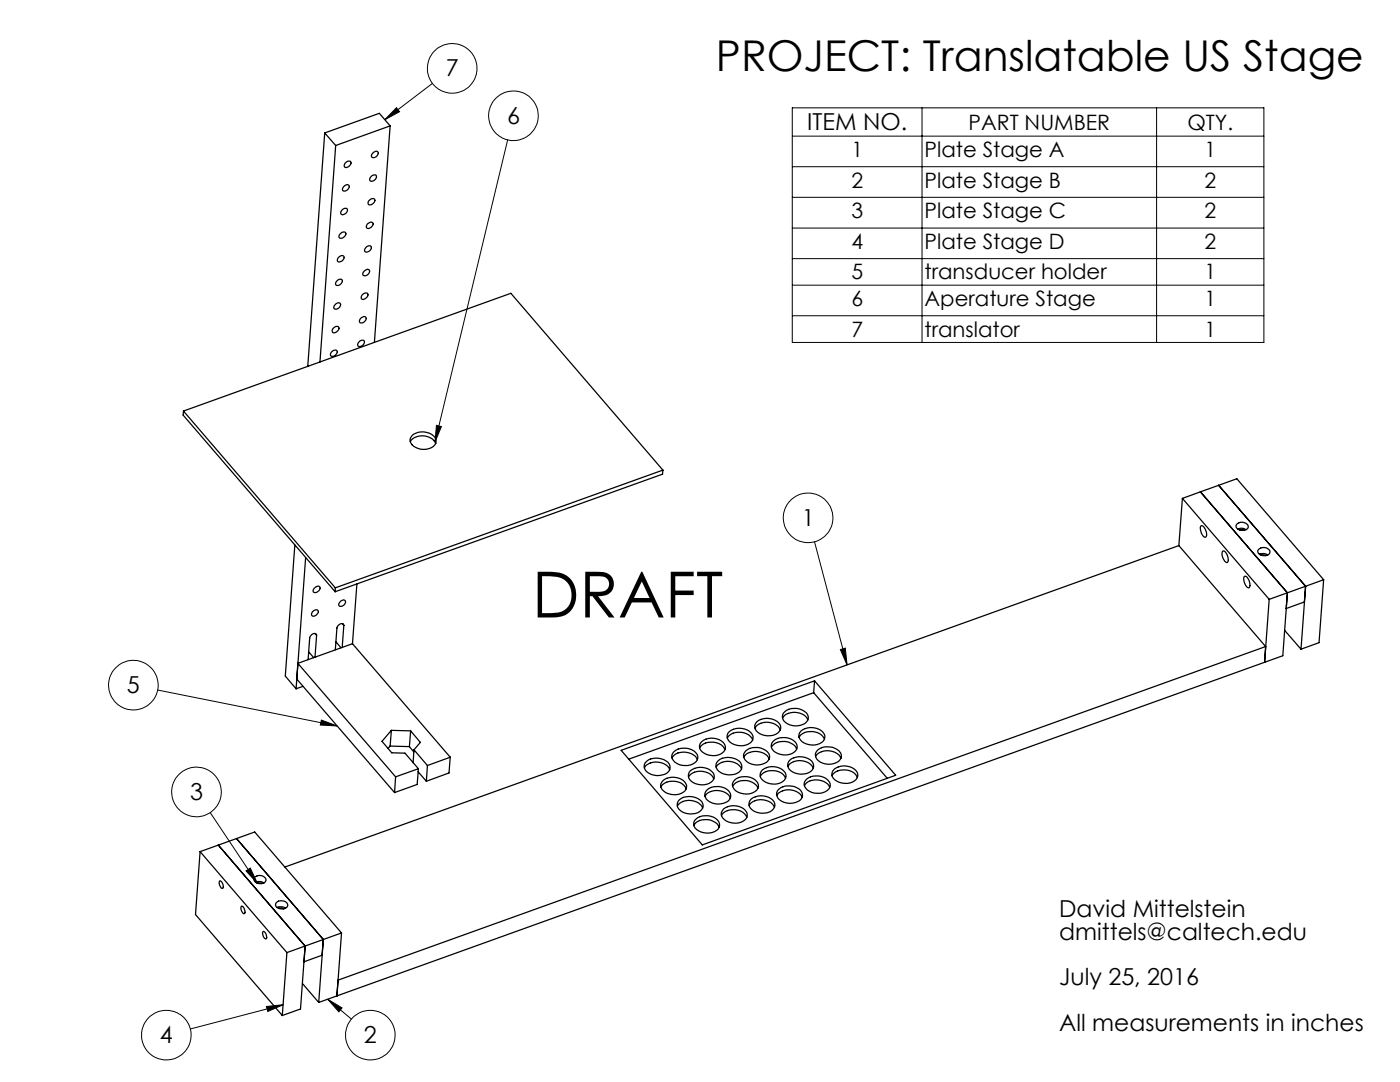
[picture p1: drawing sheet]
<svg xmlns="http://www.w3.org/2000/svg" width="279mm" height="216mm" viewBox="0 0 279 216" stroke-linecap="round" stroke-linejoin="round" font-family="sans-serif">
<g fill="none" stroke="#000" stroke-width=".2">
<path d="M86.3 16.7l-9.5 7.2M79.1 21.5l.6 .8-2.9 1.6zM101.3 27.9l-14.5 60.3M158.1 21.5h94.1v46.8h-94.1zM158.1 33.3h94.1M158.1 39.4h94.1M158.1 27.2h94.1M184 21.5v46.8M230.8 21.5v46.8M158.1 45.5h94.1M158.1 51.6h94.1M158.1 56.9h94.1"/>
<path d="M158.1 63h94.1M87.1 84.9l1 .2-1.3 3.1zM162.6 108.1l6.5 24.6M31.5 137.7l35.8 7.2M167.7 129.6l1-.3 .4 3.4zM64.1 143.7l3.2 1.2-3.4-.2zM41.9 162.1l9.5 14.1M49.1 173.8l.9-.6 1.4 3zM65.4 199.4l2.9 1.7-.7 .8zM65.4 199.4l4.7 3.9M53.2 200.8l3.3-.3-3.1 1.3zM56.5 200.5l-18.5 4.8"/>
<circle cx="90.2" cy="13.6" r="4.9"/>
<circle cx="102.5" cy="23.1" r="4.9"/>
<circle cx="161.3" cy="103.3" r="5"/>
<circle cx="26.6" cy="136.7" r="5"/>
<circle cx="39.2" cy="158" r="5"/>
<circle cx="33.2" cy="206.5" r="4.9"/>
<circle cx="73.9" cy="206.5" r="4.9"/>
</g>
<path d="M79.1 21.5l.6 .8-2.9 1.6zM87.1 84.9l1 .2-1.3 3.1zM53.2 200.8l3.3-.3-3.1 1.3zM167.7 129.6l1-.3 .4 3.4zM65.4 199.4l2.9 1.7-.7 .8zM49.1 173.8l.9-.6 1.4 3zM64.1 143.7l3.2 1.2-3.4-.2z" fill="#000"/>
<g fill="none" stroke="#000" stroke-width=".25">
<path d="M64.8 26.5l-3.4 46.6M64.8 26.5l2.2 2.5M67 29l-3.1 43.2M68.8 37a.55 .55 0 0 1 .9 0 .88 .88 0 0 1-.4 .9 .88 .88 0 0 1-.9 .1 .86 .86 0 0 1 .4-1zM68.9 32.5a.61 .61 0 0 1 .6-.4 .61 .61 0 0 1 .6 .4l-.3 .5a.74 .74 0 0 1-1.1 .2zM74.2 35.1a.62 .62 0 0 1 .9 0 .88 .88 0 0 1-.4 .8 .88 .88 0 0 1-.9 .1 .86 .86 0 0 1 .4-.9zM74.6 30.4a.55 .55 0 0 1 .9 0 .88 .88 0 0 1-.4 .9 .88 .88 0 0 1-.9 0 .86 .86 0 0 1 .4-.9zM77.9 25.1l-10.9 3.9M77.9 25.1l-2.2-2.5-10.9 3.9M77.9 25.1l-3.2 43.2M67.2 56.1a.74 .74 0 0 1 1.1-.2 .88 .88 0 0 1-.4 .9 .88 .88 0 0 1-.9 0zM67.5 51.4a.77 .77 0 0 1 1.2-.2 .88 .88 0 0 1-.4 .9 .88 .88 0 0 1-1 0z"/>
<path d="M67.9 46.7a.61 .61 0 0 1 .6-.4 .61 .61 0 0 1 .5 .4l-.2 .5a.61 .61 0 0 1-.6 .4 .61 .61 0 0 1-.6-.4zM68.2 41.9a.74 .74 0 0 1 1.1-.2 .88 .88 0 0 1-.3 .9 .88 .88 0 0 1-1 .1zM72.3 58.8a.61 .61 0 0 1 .6-.4 .61 .61 0 0 1 .5 .4l-.2 .5a.74 .74 0 0 1-1.1 .2zM72.6 54.2a.74 .74 0 0 1 1.1-.3 .88 .88 0 0 1-.3 .9 .88 .88 0 0 1-1 .1zM73.2 49.2a.62 .62 0 0 1 .9 0 .88 .88 0 0 1-.4 .9 .88 .88 0 0 1-.9 0 .86 .86 0 0 1 .4-.9zM73.3 44.7l.3-.2a.55 .55 0 0 1 .8 0 .87 .87 0 0 1-.3 .9 .87 .87 0 0 1-1 0zM73.7 40a.61 .61 0 0 1 .5-.4 .61 .61 0 0 1 .6 .4l-.2 .5a.59 .59 0 0 1-.6 .4 .59 .59 0 0 1-.6-.4zM66.1 70.2a.61 .61 0 0 1 .6-.4 .61 .61 0 0 1 .6 .4l-.1 .3a.82 .82 0 0 1-1.2 .4zM66.5 65.5a.61 .61 0 0 1 .6-.4 .61 .61 0 0 1 .6 .4l-.3 .5a.74 .74 0 0 1-1.1 .2v-.4zM67.1 60.6a.55 .55 0 0 1 .8 0 .88 .88 0 0 1-.3 .9 .88 .88 0 0 1-1 0 .86 .86 0 0 1 .5-.9zM71.6 68.3a.74 .74 0 0 1 1.1-.2 .88 .88 0 0 1-.4 .8 .88 .88 0 0 1-.9 .1zM71.9 63.6a.79 .79 0 0 1 1.2-.2 .88 .88 0 0 1-.4 .8 .88 .88 0 0 1-.9 .1z"/>
<path d="M36.6 82l30.3 35.3M36.6 82l65.4-23.5 30.3 35.3M36.6 82l-.1 .8 30.4 35.3M81.9 88.1a3.1 3.1 0 0 1 5.1 .4M82.2 86.9a3.2 3.2 0 0 1 4.8 .8 1.75 1.75 0 0 1-1.9 1.9 2.9 2.9 0 0 1-3.3-1.6v-.4zM132.3 93.8l-65.4 23.5M132.3 93.8l-.1 .8-65.3 23.5M236 99.4l-.7 9.5M236 99.4l17.3 20.2M239.6 98.1l-3.6 1.3M239.6 98.1l17.3 20.2M239.6 98.1l7.2-2.6 17.4 20.2"/>
<path d="M243.2 96.8l17.4 20.2M58.8 108.7l-1.9 26.2 2.2 2.5M61 111.3l-1.9 26.1M62.7 117.4a.77 .77 0 0 1 1.2-.2 .91 .91 0 0 1-.4 .8 .91 .91 0 0 1-1 .1zM66.9 117.3v.8M68.1 119.9a.55 .55 0 0 1 .8 0 .88 .88 0 0 1-.3 .9 .88 .88 0 0 1-1 0 .86 .86 0 0 1 .5-.9zM71.2 116.5l-.9 11.9M235.3 108.9l-178.4 64.1M235.3 108.9l17.3 20.1M239.7 104.9a1.19 1.19 0 0 1 1 1.2l.1 .7-.2 .4a1.13 1.13 0 0 1-1-1.2 .96 .96 0 0 1 .1-1.1zM244.1 110a1.13 1.13 0 0 1 .9 1.1 .81 .81 0 0 1-.2 1.2 1.89 1.89 0 0 1-.7-2.3zM247 104.5a1.39 1.39 0 0 1 2.1 .7 1.36 1.36 0 0 1-1.3 .6 1.36 1.36 0 0 1-1.1-.9z"/>
<path d="M247 105.6l.2-.1a1.62 1.62 0 0 1 1.5 .2M247.4 105.8h.9M248.4 115a1.12 1.12 0 0 1 1 1.2v.3a.58 .58 0 0 1-.2 .8 2.01 2.01 0 0 1-.8-2.3zM251.1 109.7a1.49 1.49 0 0 1 2.3 .2 .96 .96 0 0 1-1.3 1 .89 .89 0 0 1-1-1.2zM251.4 110.6l.1-.1a1.69 1.69 0 0 1 1.5 .2M251.7 110.8l.9 .1M253.3 119.6l-.9 12.6M256.9 118.3l-.9 12.5-3.6 1.4M260.6 117l-7.3 2.6M260.6 117l-1 12.5M260.6 117l-.3 3.1-3.6 1.3 .2-3.1M264.2 115.7l-3.6 1.3"/>
<path d="M264.2 115.7l-1 12.5-3.6 1.3M59.4 132.4l19.6 22.6M59.4 132.4l-.2 3.1 19.5 22.7M60.5 136.9l-1.4 .5M61.6 130.1l1 1.1M62.4 122.1a.61 .61 0 0 1 .6-.5 .61 .61 0 0 1 .5 .5l-.2 .5a.74 .74 0 0 1-1.1 .2zM62.8 126.4l.4 .4M63.2 126.8l-.1-.2a.86 .86 0 0 0-1.3 .7l-.3 4.3M63.2 126.8l-.3 4.3M67.1 128.1l1 1.2M68.3 124.4l.3 .4M68.6 124.8v-.2a.86 .86 0 0 0-1.4 .7l-.3 4.3"/>
<path d="M68.6 124.8l-.3 4.4M70.3 128.4l-10.9 4M70.3 128.4l19.6 22.7M162.4 138.2l-36.9 13.3M162.4 138.2l14.7 17.1M162.6 135.9l-.2 2.3M252.4 132.2l-185.2 66.5M252.6 129l-185.1 66.6-.3 3.1M252.6 129l-.2 3.2M256.4 125.8l3.2 3.7M77.9 148.9l-.4 .4M77.9 148.9l3.8 .1"/>
<path d="M78.1 145.7l3.9 .1M78.1 145.7l-1.9 2.2 2 2.3 2.6 .1 2.7 3.1M78.1 145.7l-.2 3.2M79 155l-.3 3.2M81.7 149l.9 1M82 145.8l1.9 2.3-1.3 1.5M82 145.8l-.3 3.2M82.6 149.6l2.7 3.2M82.6 149.6l-.2 2.6M83.4 154l1.7 1.9M83.5 153.4l-4.5 1.6M83.5 153.4l-.2 3.1-4.6 1.7"/>
<path d="M85.3 152.8l-.2 3.1M89.9 151.1l-4.6 1.7M89.9 151.1l-.3 3.1-4.5 1.7M124 149.7l38.6-13.8 16.2 18.8-38.6 13.9zM128.6 153.2a3.2 3.2 0 0 1 4.9 0l.1 .4M129 151.9a3.3 3.3 0 0 1 4.6 .6 1.46 1.46 0 0 1-1.4 2.1 3 3 0 0 1-3.5-1.2 1.22 1.22 0 0 1 .3-1.5zM131.9 157.1a3.1 3.1 0 0 1 5 .3M132.3 155.8a3.2 3.2 0 0 1 4.7 .9 2.05 2.05 0 0 1-2.6 1.9 2.27 2.27 0 0 1-2.5-2.1zM134.1 151.2a3.2 3.2 0 0 1 4.9 .1l.2 .3M134.5 150a3.2 3.2 0 0 1 4.7 .8 2.05 2.05 0 0 1-2.5 2 2.22 2.22 0 0 1-2.6-2.2zM135.6 159.6a3.4 3.4 0 0 1 4.6 .5 1.7 1.7 0 0 1-1.9 2.3 2.61 2.61 0 0 1-3.2-1.7l.1-.4zM137.4 155.1a3 3 0 0 1 5.1 .3"/>
<path d="M137.8 153.8a3.2 3.2 0 0 1 4.7 .9 2.05 2.05 0 0 1-2.6 1.9 2.5 2.5 0 0 1-2.5-1.8l.1-.7zM139.6 149.3a3.1 3.1 0 0 1 4.7-.4l.4 .7M140.1 148a3.2 3.2 0 0 1 4.5 .5 1.51 1.51 0 0 1-1.3 2.2 3.2 3.2 0 0 1-3.6-1.3 1.28 1.28 0 0 1 .4-1.4zM140.7 158.9a3.2 3.2 0 0 1 4.9 0l.1 .4M141.1 157.6a3.2 3.2 0 0 1 4.6 .6 1.47 1.47 0 0 1-1.4 2.1 2.99 2.99 0 0 1-3.5-1.3 1.19 1.19 0 0 1 .3-1.4zM142.9 153.1a3.1 3.1 0 0 1 5.1 .4M143.3 151.8a3.3 3.3 0 0 1 4.6 .5 1.49 1.49 0 0 1-1.4 2.2 3.1 3.1 0 0 1-3.5-1.3 1.22 1.22 0 0 1 .3-1.4zM145.1 147.3a3.1 3.1 0 0 1 5.1 .3M145.6 146a3.3 3.3 0 0 1 4.5 .5 1.49 1.49 0 0 1-1.3 2.2 3.2 3.2 0 0 1-3.6-1.3 1.25 1.25 0 0 1 .4-1.4zM146.2 156.9a3.1 3.1 0 0 1 5.1 .4M146.6 155.6a3.2 3.2 0 0 1 4.7 .9 2.05 2.05 0 0 1-2.5 1.9 2.57 2.57 0 0 1-2.6-1.7v-.4zM148.4 151.1a3.1 3.1 0 0 1 4.7-.3l.4 .7"/>
<path d="M148.8 149.8a3.2 3.2 0 0 1 4.8 .9 1.65 1.65 0 0 1-1.5 1.8 3.1 3.1 0 0 1-3.6-1.3 1.19 1.19 0 0 1 .3-1.4zM149.9 159.5a3.4 3.4 0 0 1 4.6 .5 1.7 1.7 0 0 1-1.9 2.2 2.61 2.61 0 0 1-3.1-1.7v-.4zM150.7 145.3a3 3 0 0 1 5 .4M151.1 144a3.4 3.4 0 0 1 4.5 .5 1.7 1.7 0 0 1-1.8 2.3 2.61 2.61 0 0 1-3.2-1.7v-.4zM151.7 154.9a3.1 3.1 0 0 1 4.7-.3l.4 .7M152.2 153.6a3.2 3.2 0 0 1 4.6 1 2.05 2.05 0 0 1-2.5 1.9 2.57 2.57 0 0 1-2.6-1.8l.2-.7zM154 149.1a3.1 3.1 0 0 1 4.6-.3l.4 .7M154.4 147.8a3.2 3.2 0 0 1 4.5 .6 1.51 1.51 0 0 1-1.3 2.1 3.2 3.2 0 0 1-3.6-1.2 1.28 1.28 0 0 1 .4-1.5zM155 158.8a3.1 3.1 0 0 1 5.1 .3M155.4 157.5a3.3 3.3 0 0 1 4.6 .5 1.47 1.47 0 0 1-1.4 2.2 2.99 2.99 0 0 1-3.5-1.3 1.19 1.19 0 0 1 .3-1.4zM156.2 143.3a2.97 2.97 0 0 1 3.8-.8 1.83 1.83 0 0 1 1.2 1.2M156.6 142a3.2 3.2 0 0 1 4.5 .6 1.51 1.51 0 0 1-1.3 2.1 3.1 3.1 0 0 1-3.6-1.3 1.28 1.28 0 0 1 .4-1.4z"/>
<path d="M157.2 152.9a3.1 3.1 0 0 1 5.1 .4M157.7 151.7a3.3 3.3 0 0 1 4.5 .5 1.49 1.49 0 0 1-1.3 2.2 3.2 3.2 0 0 1-3.6-1.3 1.22 1.22 0 0 1 .4-1.4zM159.5 147.1a3.1 3.1 0 0 1 5 .4M159.9 145.8a3.3 3.3 0 0 1 4.5 .6 1.49 1.49 0 0 1-1.3 2.2 3.2 3.2 0 0 1-3.6-1.3 1.25 1.25 0 0 1 .4-1.5zM160.5 156.8a3.1 3.1 0 0 1 4.7-.3l.4 .6M160.9 155.5a3.2 3.2 0 0 1 4.8 .9 2.05 2.05 0 0 1-2.6 1.9 2.22 2.22 0 0 1-2.6-2.1zM162.8 151a3.1 3.1 0 0 1 4.9 0l.1 .3M163.2 149.7a3.4 3.4 0 0 1 4.5 .5 1.5 1.5 0 0 1-1.3 2.2 3.1 3.1 0 0 1-3.6-1.3 1.19 1.19 0 0 1 .4-1.4zM166.1 154.8a3.1 3.1 0 0 1 4.6-.3l.4 .7M166.5 153.5a3.3 3.3 0 0 1 4.5 .5 1.53 1.53 0 0 1-1.3 2.2 3.2 3.2 0 0 1-3.6-1.3 1.35 1.35 0 0 1 .4-1.4zM39.9 169.9l10.9-3.9 17.4 20.2M39.9 169.9l17.4 20.2"/>
<path d="M39.9 169.9l-.9 12.6 17.3 20.1M43.6 168.6l17.3 20.2M43.8 175.9l.1-.1a1.13 1.13 0 0 1 .5 1.5 1.2 1.2 0 0 1-.6-1.4zM47.2 167.3l17.3 20.2M50.9 174.9a1.35 1.35 0 0 1 2.2 .7 1.33 1.33 0 0 1-1.3 .7 1.33 1.33 0 0 1-1.1-.9zM51 176h.2a1.78 1.78 0 0 1 1.5 .2M51.4 176.2h.1M51.4 176.2l.9 .1M135.2 160.9a3 3 0 0 1 5 .4M138.5 164.7a3.1 3.1 0 0 1 4.6-.3l.4 .7M138.9 163.4a3.2 3.2 0 0 1 4.5 .6 1.51 1.51 0 0 1-1.3 2.1 3.2 3.2 0 0 1-3.6-1.2 1.28 1.28 0 0 1 .4-1.5zM144 162.7a3.1 3.1 0 0 1 5 .4"/>
<path d="M144.4 161.4a3.3 3.3 0 0 1 4.5 .6 1.49 1.49 0 0 1-1.3 2.1 3.2 3.2 0 0 1-3.6-1.2 1.25 1.25 0 0 1 .4-1.5zM149.5 160.7a3 3 0 0 1 5.1 .4M48.1 180.9l.1-.1a1.19 1.19 0 0 1 .6 1.5 1.2 1.2 0 0 1-.7-1.4zM52.6 185.8a1.13 1.13 0 0 1 .5 1.6 1.13 1.13 0 0 1-.5-1.6zM55.1 180.2a1.49 1.49 0 0 1 2.3 .2 1.07 1.07 0 0 1-1.7 .9 .79 .79 0 0 1-.6-1.1zM55.3 181.1l.9-.2 .8 .3M55.7 181.3l.6-.1 .3 .2M57.3 190.1l-1 12.5M60.4 196.3l3.2 3.7M60.9 188.8l-.9 12.5-3.7 1.3M64.5 187.5l-.9 12.5M64.5 187.5l-.2 3.1-3.6 1.3 .2-3.1"/>
<path d="M67.2 198.7l-3.6 1.3M68.2 186.2l-10.9 3.9M68.2 186.2l-1 12.5"/>
</g>
<text font-size="12.7" x="106.2" y="123.2">DRAFT</text>
<text font-size="8.5" x="142.9" y="14.2">PROJECT: Translatable US Stage</text>
<g font-size="4.7">
<text x="89" y="15.3">7</text>
<text x="101.2" y="24.7">6</text>
<text x="161.1" y="26">ITEM NO.</text>
<text x="160" y="104.9">1</text>
<text x="25.3" y="138.3">5</text>
<text x="37.9" y="159.6">3</text>
<text x="211.4" y="183">David Mittelstein</text>
<text x="211.4" y="187.5">dmittels@caltech.edu</text>
<text x="211.4" y="196.6">July 25, 2016</text>
<text x="31.9" y="208.2">4</text>
<text x="72.6" y="208.2">2</text>
<text x="211.4" y="205.6">All measurements in inches</text>
</g>
<g font-size="4.2">
<text x="193.3" y="25.9">PART NUMBER</text>
<text x="237" y="25.9">QTY.</text>
<text x="169.9" y="31.3">1</text>
<text x="184.5" y="31.3">Plate Stage A</text>
<text x="240.4" y="31.3">1</text>
<text x="169.9" y="37.4">2</text>
<text x="184.5" y="37.4">Plate Stage B</text>
<text x="240.4" y="37.4">2</text>
<text x="169.9" y="43.6">3</text>
<text x="184.5" y="43.6">Plate Stage C</text>
<text x="240.4" y="43.6">2</text>
<text x="169.9" y="49.7">4</text>
<text x="184.5" y="49.7">Plate Stage D</text>
<text x="240.4" y="49.7">2</text>
<text x="169.9" y="55.8">5</text>
<text x="184.5" y="55.8">transducer holder</text>
<text x="240.4" y="55.8">1</text>
<text x="169.9" y="61.1">6</text>
<text x="184.5" y="61.1">Aperature Stage</text>
<text x="240.4" y="61.1">1</text>
<text x="169.9" y="67.2">7</text>
<text x="184.5" y="67.2">translator</text>
<text x="240.4" y="67.2">1</text>
</g>
</svg>
